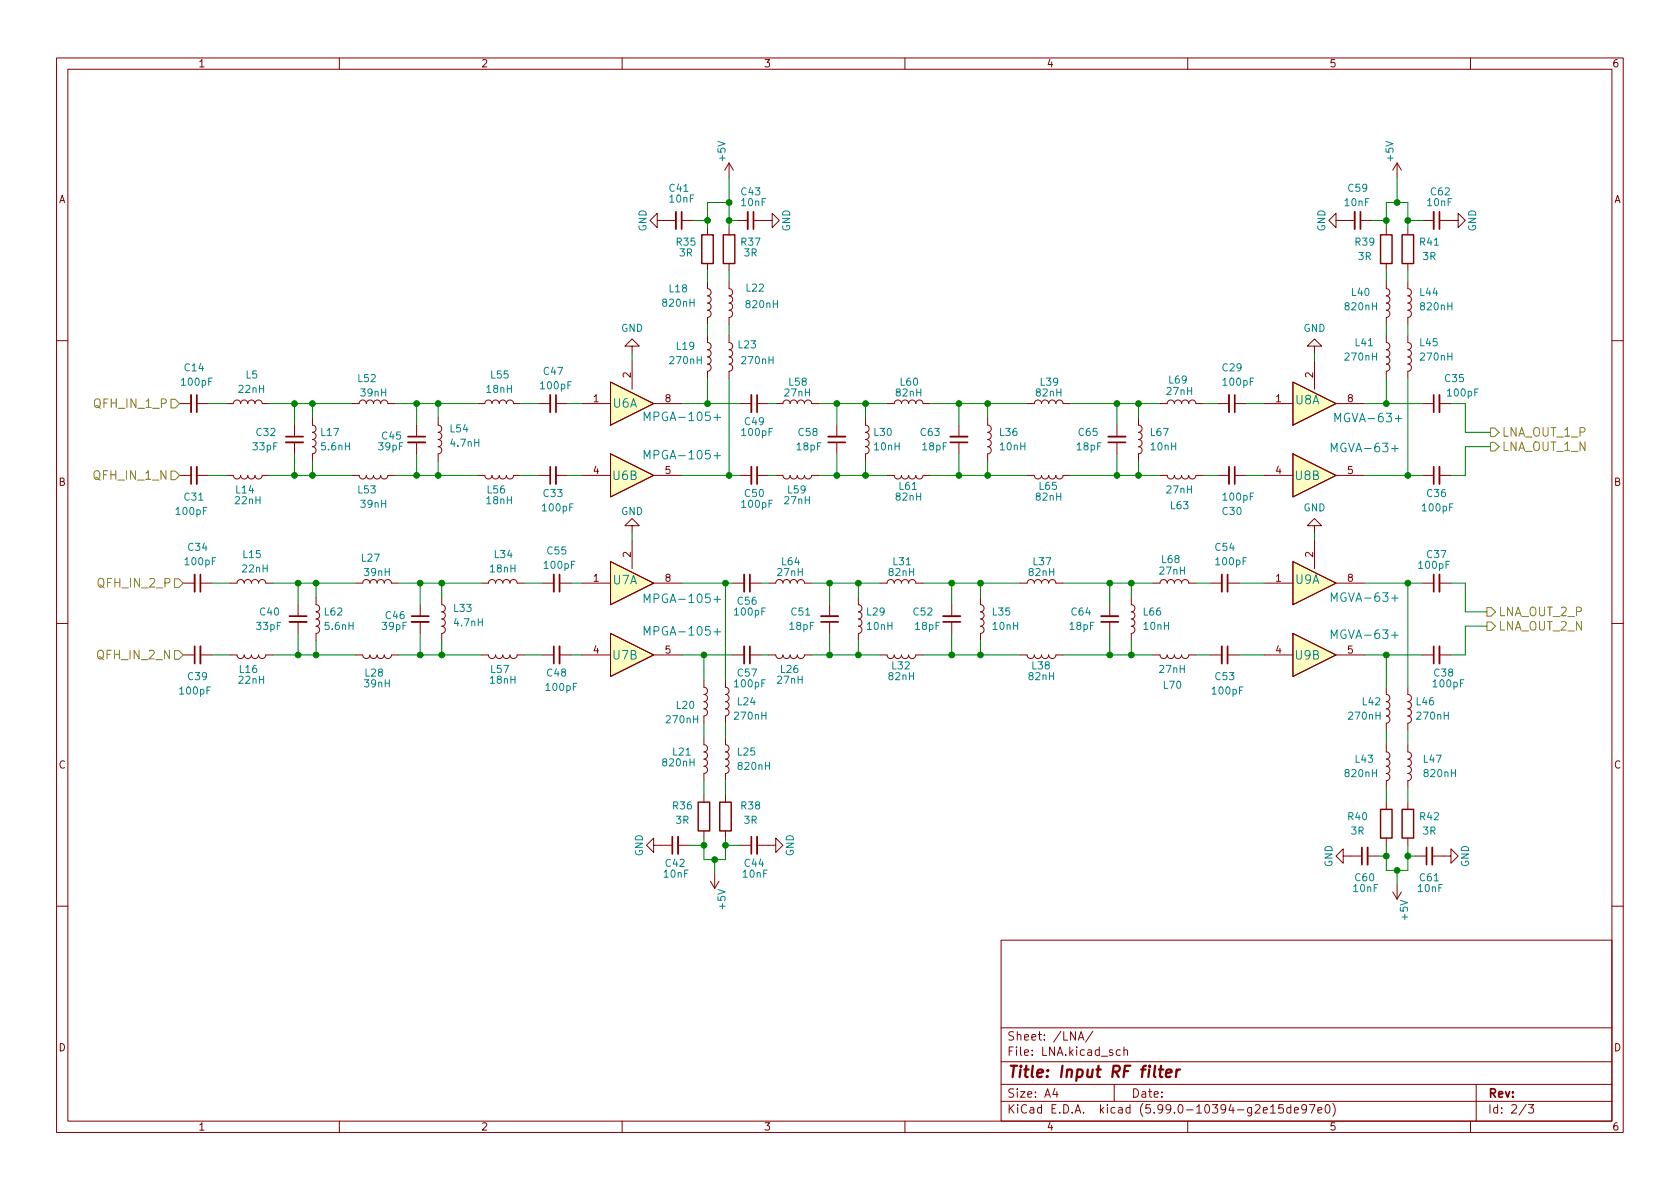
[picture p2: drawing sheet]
<svg xmlns="http://www.w3.org/2000/svg" width="297mm" height="210mm" viewBox="0 0 297 210" stroke-linecap="round" stroke-linejoin="round" font-family="sans-serif">
<g fill="none" stroke="#840000" stroke-width=".18">
<path d="M10 10.2h277v190.1h-277zM12 12.2h273v186.1h-273zM60 10.2v2M110 10.2v2M160 10.2v2M210 10.2v2M260 10.2v2M116.2 39v-1.3l-1.3 1.3 1.3 1.3v-1.3h3.3M120.5 39h2.1M128.9 28.8l-.8 1.3M128.9 28.8v2.6M128.9 28.8l.8 1.3"/>
<path d="M130.2 39h2M133.2 39h3.3v-1.3l1.3 1.3-1.3 1.3v-1.3M236.2 39v-1.3l-1.3 1.3 1.3 1.3v-1.3h3.3M240.5 39h2.1M247 28.8v2.6M247 28.8l-.7 1.3M247 28.8l.8 1.3M251.5 39h2M254.5 39h3.3v-1.3l1.3 1.3-1.3 1.3v-1.3M125.1 49.8v1.2a.64 .64 0 0 1 .6 .7 .64 .64 0 0 1-.6 .6 .64 .64 0 0 1 .6 .7 .64 .64 0 0 1-.6 .6 .64 .64 0 0 1 .6 .6 .64 .64 0 0 1-.6 .7 .64 .64 0 0 1 .6 .6 .64 .64 0 0 1-.6 .6v1.3M125.1 59.3v1.3a.64 .64 0 0 1 .6 .6 .64 .64 0 0 1-.6 .6 .64 .64 0 0 1 .6 .7 .64 .64 0 0 1-.6 .6 .64 .64 0 0 1 .6 .6 .64 .64 0 0 1-.6 .7 .64 .64 0 0 1 .6 .6 .64 .64 0 0 1-.6 .7v1.2M125.1 40.3v1.2"/>
<path d="M125.1 46.6v1.3M128.9 49.8v1.2a.64 .64 0 0 1 .6 .7 .64 .64 0 0 1-.6 .6 .64 .64 0 0 1 .6 .7 .64 .64 0 0 1-.6 .6 .64 .64 0 0 1 .6 .6 .64 .64 0 0 1-.6 .7 .64 .64 0 0 1 .6 .6 .64 .64 0 0 1-.6 .6v1.3M128.9 59.3v1.3a.64 .64 0 0 1 .6 .6 .64 .64 0 0 1-.6 .6 .64 .64 0 0 1 .6 .7 .64 .64 0 0 1-.6 .6 .64 .64 0 0 1 .6 .6 .64 .64 0 0 1-.6 .7 .64 .64 0 0 1 .6 .6 .64 .64 0 0 1-.6 .7v1.2M128.9 40.3v1.2M128.9 46.6v1.3M245.1 49.8v1.2a.64 .64 0 0 1 .6 .7 .64 .64 0 0 1-.6 .6 .64 .64 0 0 1 .6 .7 .64 .64 0 0 1-.6 .6 .64 .64 0 0 1 .6 .6 .64 .64 0 0 1-.6 .7 .64 .64 0 0 1 .6 .6 .64 .64 0 0 1-.6 .6v1.3M245.1 59.3v1.3a.64 .64 0 0 1 .6 .6 .64 .64 0 0 1-.6 .6 .64 .64 0 0 1 .6 .7 .64 .64 0 0 1-.6 .6 .64 .64 0 0 1 .6 .6 .64 .64 0 0 1-.6 .7 .64 .64 0 0 1 .6 .6 .64 .64 0 0 1-.6 .7v1.2M245.1 40.3v1.2M245.1 46.6v1.3M248.9 49.8v1.2a.64 .64 0 0 1 .7 .7 .64 .64 0 0 1-.7 .6 .64 .64 0 0 1 .7 .7 .64 .64 0 0 1-.7 .6 .64 .64 0 0 1 .7 .6 .64 .64 0 0 1-.7 .7 .64 .64 0 0 1 .7 .6 .64 .64 0 0 1-.7 .6v1.3M248.9 59.3v1.3a.64 .64 0 0 1 .7 .6 .64 .64 0 0 1-.7 .6 .64 .64 0 0 1 .7 .7 .64 .64 0 0 1-.7 .6 .64 .64 0 0 1 .7 .6 .64 .64 0 0 1-.7 .7 .64 .64 0 0 1 .7 .6 .64 .64 0 0 1-.7 .7v1.2M248.9 40.3v1.2"/>
<path d="M248.9 46.6v1.3M10 60.2h2M31.7 71.4h2.1M34.8 71.4h2M40 71.4h1.3a.64 .64 0 0 1 .6-.7 .64 .64 0 0 1 .6 .7 .64 .64 0 0 1 .7-.7 .64 .64 0 0 1 .6 .7 .64 .64 0 0 1 .6-.7 .64 .64 0 0 1 .7 .7 .64 .64 0 0 1 .6-.7 .64 .64 0 0 1 .7 .7h1.2M52.1 75.2v2M52.1 78.2v2.1M55.2 73.9v1.3a.64 .64 0 0 1 .7 .6 .64 .64 0 0 1-.7 .6 .64 .64 0 0 1 .7 .7 .64 .64 0 0 1-.7 .6 .64 .64 0 0 1 .7 .7 .64 .64 0 0 1-.7 .6 .64 .64 0 0 1 .7 .6 .64 .64 0 0 1-.7 .7v1.2M62.2 71.4h1.3a.64 .64 0 0 1 .6-.7 .64 .64 0 0 1 .7 .7 .64 .64 0 0 1 .6-.7 .64 .64 0 0 1 .6 .7 .64 .64 0 0 1 .7-.7 .64 .64 0 0 1 .6 .7 .64 .64 0 0 1 .6-.7 .64 .64 0 0 1 .7 .7h1.2M73.7 75.2v2M73.7 78.2v2.1M77.5 73.9v1.3a.64 .64 0 0 1 .6 .6 .64 .64 0 0 1-.6 .6 .64 .64 0 0 1 .6 .7 .64 .64 0 0 1-.6 .6 .64 .64 0 0 1 .6 .7 .64 .64 0 0 1-.6 .6 .64 .64 0 0 1 .6 .6 .64 .64 0 0 1-.6 .7v1.2"/>
<path d="M84.5 71.4h1.2a.64 .64 0 0 1 .7-.7 .64 .64 0 0 1 .6 .7 .64 .64 0 0 1 .6-.7 .64 .64 0 0 1 .7 .7 .64 .64 0 0 1 .6-.7 .64 .64 0 0 1 .6 .7 .64 .64 0 0 1 .7-.7 .64 .64 0 0 1 .6 .7h1.3M95.2 71.4h2.1M98.3 71.4h2M102.9 71.4h5M107.9 67.6l7.7 3.8-7.7 3.8zM111.8 61.2h-1.3l1.3-1.3 1.2 1.3h-1.2v1.3M111.8 63.7v5.1M115.6 71.4h5M130.8 71.4h2M133.9 71.4h2M137.2 71.4h1.2a.64 .64 0 0 1 .7-.7 .64 .64 0 0 1 .6 .7 .64 .64 0 0 1 .6-.7 .64 .64 0 0 1 .7 .7 .64 .64 0 0 1 .6-.7 .64 .64 0 0 1 .6 .7 .64 .64 0 0 1 .7-.7 .64 .64 0 0 1 .6 .7h1.3M148 75.2v2"/>
<path d="M148 78.2v2.1M153 73.9v1.3a.64 .64 0 0 1 .7 .6 .64 .64 0 0 1-.7 .6 .64 .64 0 0 1 .7 .7 .64 .64 0 0 1-.7 .6 .64 .64 0 0 1 .7 .7 .64 .64 0 0 1-.7 .6 .64 .64 0 0 1 .7 .6 .64 .64 0 0 1-.7 .7v1.2M156.8 71.4h1.3a.64 .64 0 0 1 .6-.7 .64 .64 0 0 1 .7 .7 .64 .64 0 0 1 .6-.7 .64 .64 0 0 1 .7 .7 .64 .64 0 0 1 .6-.7 .64 .64 0 0 1 .6 .7 .64 .64 0 0 1 .7-.7 .64 .64 0 0 1 .6 .7h1.3M169.5 75.2v2M169.5 78.2v2.1M174.6 73.9v1.3a.64 .64 0 0 1 .7 .6 .64 .64 0 0 1-.7 .6 .64 .64 0 0 1 .7 .7 .64 .64 0 0 1-.7 .6 .64 .64 0 0 1 .7 .7 .64 .64 0 0 1-.7 .6 .64 .64 0 0 1 .7 .6 .64 .64 0 0 1-.7 .7v1.2M181.6 71.4h1.3a.64 .64 0 0 1 .6-.7 .64 .64 0 0 1 .6 .7 .64 .64 0 0 1 .7-.7 .64 .64 0 0 1 .6 .7 .64 .64 0 0 1 .7-.7 .64 .64 0 0 1 .6 .7 .64 .64 0 0 1 .6-.7 .64 .64 0 0 1 .7 .7h1.2M197.5 75.2v2M197.5 78.2v2.1M201.3 73.9v1.3a.64 .64 0 0 1 .6 .6 .64 .64 0 0 1-.6 .6 .64 .64 0 0 1 .6 .7 .64 .64 0 0 1-.6 .6 .64 .64 0 0 1 .6 .7 .64 .64 0 0 1-.6 .6 .64 .64 0 0 1 .6 .6 .64 .64 0 0 1-.6 .7v1.2M205.1 71.4h1.3a.64 .64 0 0 1 .6-.7 .64 .64 0 0 1 .6 .7 .64 .64 0 0 1 .7-.7 .64 .64 0 0 1 .6 .7 .64 .64 0 0 1 .6-.7 .64 .64 0 0 1 .7 .7 .64 .64 0 0 1 .6-.7 .64 .64 0 0 1 .7 .7h1.2M215.3 71.4h2"/>
<path d="M218.3 71.4h2M223.5 71.4h5.1M228.6 67.6l7.6 3.8-7.6 3.8zM232.4 61.2h-1.3l1.3-1.3 1.3 1.3h-1.3v1.3M232.4 63.7v5.1M236.2 71.4h5.1M251.5 71.4h2M254.5 71.4h2M285 60.2h2M31.7 84.1h2.1M34.8 84.1h2M40 84.1h1.3a.64 .64 0 0 0 .6 .6 .64 .64 0 0 0 .6-.6 .64 .64 0 0 0 .7 .6 .64 .64 0 0 0 .6-.6 .64 .64 0 0 0 .6 .6 .64 .64 0 0 0 .7-.6 .64 .64 0 0 0 .6 .6 .64 .64 0 0 0 .7-.6h1.2"/>
<path d="M62.2 84.1h1.3a.64 .64 0 0 0 .6 .6 .64 .64 0 0 0 .7-.6 .64 .64 0 0 0 .6 .6 .64 .64 0 0 0 .6-.6 .64 .64 0 0 0 .7 .6 .64 .64 0 0 0 .6-.6 .64 .64 0 0 0 .6 .6 .64 .64 0 0 0 .7-.6h1.2M84.5 84.1h1.2a.64 .64 0 0 0 .7 .6 .64 .64 0 0 0 .6-.6 .64 .64 0 0 0 .6 .6 .64 .64 0 0 0 .7-.6 .64 .64 0 0 0 .6 .6 .64 .64 0 0 0 .6-.6 .64 .64 0 0 0 .7 .6 .64 .64 0 0 0 .6-.6h1.3M95.2 84.1h2.1M98.3 84.1h2M102.9 84.1h5M107.9 80.3l7.7 3.8-7.7 3.8zM107.9 99.3l7.7 3.8-7.7 3.8zM111.8 93h1.2l-1.2-1.3-1.3 1.3h1.3v1.2M111.8 95.5v5.1M115.6 84.1h5M130.8 84.1h2M133.9 84.1h2"/>
<path d="M137.2 84.1h1.2a.64 .64 0 0 0 .7 .6 .64 .64 0 0 0 .6-.6 .64 .64 0 0 0 .6 .6 .64 .64 0 0 0 .7-.6 .64 .64 0 0 0 .6 .6 .64 .64 0 0 0 .6-.6 .64 .64 0 0 0 .7 .6 .64 .64 0 0 0 .6-.6h1.3M156.8 84.1h1.3a.64 .64 0 0 0 .6 .6 .64 .64 0 0 0 .7-.6 .64 .64 0 0 0 .6 .6 .64 .64 0 0 0 .7-.6 .64 .64 0 0 0 .6 .6 .64 .64 0 0 0 .6-.6 .64 .64 0 0 0 .7 .6 .64 .64 0 0 0 .6-.6h1.3M181.6 84.1h1.3a.64 .64 0 0 0 .6 .6 .64 .64 0 0 0 .6-.6 .64 .64 0 0 0 .7 .6 .64 .64 0 0 0 .6-.6 .64 .64 0 0 0 .7 .6 .64 .64 0 0 0 .6-.6 .64 .64 0 0 0 .6 .6 .64 .64 0 0 0 .7-.6h1.2M205.1 84.1h1.3a.64 .64 0 0 0 .6 .6 .64 .64 0 0 0 .6-.6 .64 .64 0 0 0 .7 .6 .64 .64 0 0 0 .6-.6 .64 .64 0 0 0 .6 .6 .64 .64 0 0 0 .7-.6 .64 .64 0 0 0 .6 .6 .64 .64 0 0 0 .7-.6h1.2M215.3 84.1h2M218.3 84.1h2M223.5 84.1h5.1M228.6 80.3l7.6 3.8-7.6 3.8zM228.6 99.3l7.6 3.8-7.6 3.8zM232.4 93h-1.3l1.3-1.3 1.3 1.3h-1.3v1.2M232.4 95.5v5.1M236.2 84.1h5.1"/>
<path d="M251.5 84.1h2M254.5 84.1h2M10 110.2h2M32.4 103.1h2M32.4 115.8h2M35.4 103.1h2.1M35.4 115.8h2.1M40.6 103.1h1.3a.64 .64 0 0 1 .6-.6 .64 .64 0 0 1 .7 .6 .64 .64 0 0 1 .6-.6 .64 .64 0 0 1 .6 .6 .64 .64 0 0 1 .7-.6 .64 .64 0 0 1 .6 .6 .64 .64 0 0 1 .7-.6 .64 .64 0 0 1 .6 .6h1.3M40.6 115.8h1.3a.64 .64 0 0 0 .6 .7 .64 .64 0 0 0 .7-.7 .64 .64 0 0 0 .6 .7 .64 .64 0 0 0 .6-.7 .64 .64 0 0 0 .7 .7 .64 .64 0 0 0 .6-.7 .64 .64 0 0 0 .7 .7 .64 .64 0 0 0 .6-.7h1.3M52.7 106.9v2.1M52.7 110v2M55.9 105.7v1.2a.64 .64 0 0 1 .6 .7 .64 .64 0 0 1-.6 .6 .64 .64 0 0 1 .6 .6 .64 .64 0 0 1-.6 .7 .64 .64 0 0 1 .6 .6 .64 .64 0 0 1-.6 .6 .64 .64 0 0 1 .6 .7 .64 .64 0 0 1-.6 .6v1.3"/>
<path d="M62.9 103.1h1.2a.64 .64 0 0 1 .7-.6 .64 .64 0 0 1 .6 .6 .64 .64 0 0 1 .6-.6 .64 .64 0 0 1 .7 .6 .64 .64 0 0 1 .6-.6 .64 .64 0 0 1 .6 .6 .64 .64 0 0 1 .7-.6 .64 .64 0 0 1 .6 .6h1.3M62.9 115.8h1.2a.64 .64 0 0 0 .7 .7 .64 .64 0 0 0 .6-.7 .64 .64 0 0 0 .6 .7 .64 .64 0 0 0 .7-.7 .64 .64 0 0 0 .6 .7 .64 .64 0 0 0 .6-.7 .64 .64 0 0 0 .7 .7 .64 .64 0 0 0 .6-.7h1.3M74.3 106.9v2.1M74.3 110v2M78.1 105.7v1.2a.64 .64 0 0 1 .6 .7 .64 .64 0 0 1-.6 .6 .64 .64 0 0 1 .6 .6 .64 .64 0 0 1-.6 .7 .64 .64 0 0 1 .6 .6 .64 .64 0 0 1-.6 .6 .64 .64 0 0 1 .6 .7 .64 .64 0 0 1-.6 .6v1.3M85.1 115.8h1.3a.64 .64 0 0 0 .6 .7 .64 .64 0 0 0 .6-.7 .64 .64 0 0 0 .7 .7 .64 .64 0 0 0 .6-.7 .64 .64 0 0 0 .6 .7 .64 .64 0 0 0 .7-.7 .64 .64 0 0 0 .6 .7 .64 .64 0 0 0 .6-.7h1.3M85.1 103.1h1.3a.64 .64 0 0 1 .6-.6 .64 .64 0 0 1 .6 .6 .64 .64 0 0 1 .7-.6 .64 .64 0 0 1 .6 .6 .64 .64 0 0 1 .6-.6 .64 .64 0 0 1 .7 .6 .64 .64 0 0 1 .6-.6 .64 .64 0 0 1 .6 .6h1.3M95.9 103.1h2M95.9 115.8h2M98.9 103.1h2.1M98.9 115.8h2.1M102.9 103.1h5"/>
<path d="M102.9 115.8h5M107.9 112l7.7 3.8-7.7 3.8zM115.6 103.1h5M115.6 115.8h5M129.5 103.1h2.1M129.5 115.8h2.1M132.6 103.1h2M132.6 115.8h2M135.9 103.1h1.3a.64 .64 0 0 1 .6-.6 .64 .64 0 0 1 .6 .6 .64 .64 0 0 1 .7-.6 .64 .64 0 0 1 .6 .6 .64 .64 0 0 1 .6-.6 .64 .64 0 0 1 .7 .6 .64 .64 0 0 1 .6-.6 .64 .64 0 0 1 .6 .6h1.3M135.9 115.8h1.3a.64 .64 0 0 0 .6 .7 .64 .64 0 0 0 .6-.7 .64 .64 0 0 0 .7 .7 .64 .64 0 0 0 .6-.7 .64 .64 0 0 0 .6 .7 .64 .64 0 0 0 .7-.7 .64 .64 0 0 0 .6 .7 .64 .64 0 0 0 .6-.7h1.3M146.7 106.9v2.1M146.7 110v2"/>
<path d="M151.8 105.7v1.2a.64 .64 0 0 1 .6 .7 .64 .64 0 0 1-.6 .6 .64 .64 0 0 1 .6 .6 .64 .64 0 0 1-.6 .7 .64 .64 0 0 1 .6 .6 .64 .64 0 0 1-.6 .6 .64 .64 0 0 1 .6 .7 .64 .64 0 0 1-.6 .6v1.3M155.6 103.1h1.2a.64 .64 0 0 1 .7-.6 .64 .64 0 0 1 .6 .6 .64 .64 0 0 1 .6-.6 .64 .64 0 0 1 .7 .6 .64 .64 0 0 1 .6-.6 .64 .64 0 0 1 .7 .6 .64 .64 0 0 1 .6-.6 .64 .64 0 0 1 .6 .6h1.3M155.6 115.8h1.2a.64 .64 0 0 0 .7 .7 .64 .64 0 0 0 .6-.7 .64 .64 0 0 0 .6 .7 .64 .64 0 0 0 .7-.7 .64 .64 0 0 0 .6 .7 .64 .64 0 0 0 .7-.7 .64 .64 0 0 0 .6 .7 .64 .64 0 0 0 .6-.7h1.3M168.3 106.9v2.1M168.3 110v2M173.4 105.7v1.2a.64 .64 0 0 1 .6 .7 .64 .64 0 0 1-.6 .6 .64 .64 0 0 1 .6 .6 .64 .64 0 0 1-.6 .7 .64 .64 0 0 1 .6 .6 .64 .64 0 0 1-.6 .6 .64 .64 0 0 1 .6 .7 .64 .64 0 0 1-.6 .6v1.3M180.3 103.1h1.3a.64 .64 0 0 1 .6-.6 .64 .64 0 0 1 .7 .6 .64 .64 0 0 1 .6-.6 .64 .64 0 0 1 .6 .6 .64 .64 0 0 1 .7-.6 .64 .64 0 0 1 .6 .6 .64 .64 0 0 1 .7-.6 .64 .64 0 0 1 .6 .6h1.3M180.3 115.8h1.3a.64 .64 0 0 0 .6 .7 .64 .64 0 0 0 .7-.7 .64 .64 0 0 0 .6 .7 .64 .64 0 0 0 .6-.7 .64 .64 0 0 0 .7 .7 .64 .64 0 0 0 .6-.7 .64 .64 0 0 0 .7 .7 .64 .64 0 0 0 .6-.7h1.3M196.2 106.9v2.1M196.2 110v2M200 105.7v1.2a.64 .64 0 0 1 .7 .7 .64 .64 0 0 1-.7 .6 .64 .64 0 0 1 .7 .6 .64 .64 0 0 1-.7 .7 .64 .64 0 0 1 .7 .6 .64 .64 0 0 1-.7 .6 .64 .64 0 0 1 .7 .7 .64 .64 0 0 1-.7 .6v1.3M203.8 115.8h1.3a.64 .64 0 0 0 .6 .7 .64 .64 0 0 0 .7-.7 .64 .64 0 0 0 .6 .7 .64 .64 0 0 0 .6-.7 .64 .64 0 0 0 .7 .7 .64 .64 0 0 0 .6-.7 .64 .64 0 0 0 .6 .7 .64 .64 0 0 0 .7-.7h1.3"/>
<path d="M203.8 103.1h1.3a.64 .64 0 0 1 .6-.6 .64 .64 0 0 1 .7 .6 .64 .64 0 0 1 .6-.6 .64 .64 0 0 1 .6 .6 .64 .64 0 0 1 .7-.6 .64 .64 0 0 1 .6 .6 .64 .64 0 0 1 .6-.6 .64 .64 0 0 1 .7 .6h1.3M214 103.1h2M214 115.8h2M217 103.1h2.1M217 115.8h2.1M223.5 103.1h5.1M223.5 115.8h5.1M228.6 112l7.6 3.8-7.6 3.8zM236.2 103.1h5.1M236.2 115.8h5.1M251.5 103.1h2M251.5 115.8h2"/>
<path d="M254.5 103.1h2M254.5 115.8h2M285 110.2h2M124.5 130.4v1.3a.64 .64 0 0 1 .6 .6 .64 .64 0 0 1-.6 .7 .64 .64 0 0 1 .6 .6 .64 .64 0 0 1-.6 .6 .64 .64 0 0 1 .6 .7 .64 .64 0 0 1-.6 .6 .64 .64 0 0 1 .6 .6 .64 .64 0 0 1-.6 .7v1.2M124.5 120.3v1.2a.64 .64 0 0 1 .6 .7 .64 .64 0 0 1-.6 .6 .64 .64 0 0 1 .6 .6 .64 .64 0 0 1-.6 .7 .64 .64 0 0 1 .6 .6 .64 .64 0 0 1-.6 .6 .64 .64 0 0 1 .6 .7 .64 .64 0 0 1-.6 .6v1.3M128.3 120.3v1.2a.64 .64 0 0 1 .6 .7 .64 .64 0 0 1-.6 .6 .64 .64 0 0 1 .6 .6 .64 .64 0 0 1-.6 .7 .64 .64 0 0 1 .6 .6 .64 .64 0 0 1-.6 .6 .64 .64 0 0 1 .6 .7 .64 .64 0 0 1-.6 .6v1.3M128.3 130.4v1.3a.64 .64 0 0 1 .6 .6 .64 .64 0 0 1-.6 .7 .64 .64 0 0 1 .6 .6 .64 .64 0 0 1-.6 .6 .64 .64 0 0 1 .6 .7 .64 .64 0 0 1-.6 .6 .64 .64 0 0 1 .6 .6 .64 .64 0 0 1-.6 .7v1.2M245.1 131.7v1.3a.64 .64 0 0 1 .6 .6 .64 .64 0 0 1-.6 .6 .64 .64 0 0 1 .6 .7 .64 .64 0 0 1-.6 .6 .64 .64 0 0 1 .6 .6 .64 .64 0 0 1-.6 .7 .64 .64 0 0 1 .6 .6 .64 .64 0 0 1-.6 .6v1.3M245.1 121.5v1.3a.64 .64 0 0 1 .6 .6 .64 .64 0 0 1-.6 .7 .64 .64 0 0 1 .6 .6 .64 .64 0 0 1-.6 .6 .64 .64 0 0 1 .6 .7 .64 .64 0 0 1-.6 .6 .64 .64 0 0 1 .6 .6 .64 .64 0 0 1-.6 .7v1.3M248.9 131.7v1.3a.64 .64 0 0 1 .7 .6 .64 .64 0 0 1-.7 .6 .64 .64 0 0 1 .7 .7 .64 .64 0 0 1-.7 .6 .64 .64 0 0 1 .7 .6 .64 .64 0 0 1-.7 .7 .64 .64 0 0 1 .7 .6 .64 .64 0 0 1-.7 .6v1.3M248.9 121.5v1.3a.64 .64 0 0 1 .7 .6 .64 .64 0 0 1-.7 .7 .64 .64 0 0 1 .7 .6 .64 .64 0 0 1-.7 .6 .64 .64 0 0 1 .7 .7 .64 .64 0 0 1-.7 .6 .64 .64 0 0 1 .7 .6 .64 .64 0 0 1-.7 .7v1.3M115.6 149.5v-1.3l-1.3 1.3 1.3 1.2v-1.2h3.3"/>
<path d="M119.9 149.5h2M124.5 140.6v1.3M124.5 146.9v1.3M125.6 155.8l.8 1.3M126.4 154.6v2.5M127.1 155.8l-.7 1.3M128.3 140.6v1.3M128.3 146.9v1.3M130.8 149.5h2M133.9 149.5h3.3v-1.3l1.2 1.3-1.2 1.2v-1.2M237.5 151.4v-1.3l-1.3 1.3 1.3 1.2v-1.2h3.3M241.8 151.4h2"/>
<path d="M245.1 141.9v1.2M245.1 148.2v1.3M246.3 157.7l.7 1.3M247 156.5v2.5M247.8 157.7l-.8 1.3M248.9 141.9v1.2M248.9 148.2v1.3M250.2 151.4h2M253.2 151.4h3.3v-1.3l1.3 1.3-1.3 1.2v-1.2M10 160.2h2M177 166.3h108v32h-108zM285 160.2h2"/>
<path d="M60 198.3v2M110 198.3v2M160 198.3v2M177 194.8h108M177 191.8h108M177 187.8h108M177 181.8h108M186.5 192.5l-.4 1h1M186.9 193v1M190.6 183.9l.5-1.5 .5 1.5M190.8 183.5h.7M193.2 182.4l-1.3 1.9"/>
<path d="M197 191.8v3M198.1 185.7l-.5-.1-.2 .3v.4l.1 .3h.6M198.7 185.8l.2-.2 .4 .1 .1 .9M198.7 185.1v1.5M210 198.3v2M224.6 195.8l.5-.5v1.5M224.6 196.8h.9M226.9 195.3h-.8v.7l.2-.1 .5 .1 .1 .2v.5l-.3 .1-.5-.1M228.2 195.9l-.4-.1-.3 .3v.4l.1 .3h.6M228.2 195.3v1.5M228.9 196.3l.7-.1-.1-.3-.4-.1-.2 .2v.8h.6M231 196l-.3 .3h-.3l-.3-.3 .2-.6 .4-.1 .2 .2a.99 .99 0 0 1-.3 1.3h-.3"/>
<path d="M231.5 195.3h1l-.6 1.5M233 196.3l.7-.1-.1-.3-.4-.1-.2 .2 .1 .8h.5M234.4 195.5l.2-.2a.81 .81 0 0 1 .6 .7 .81 .81 0 0 1-.3 .8h-.1a.81 .81 0 0 1-.4-1.3zM235.6 195.1a1.72 1.72 0 0 1 0 2.3M260 198.3v2M261 191.8v6.5M269.9 195.3l-1.3 1.9M270.2 195.3h1l-.6 .6 .5 .1v.7l-.2 .1h-.5l-.2-.1"/>
</g>
<path d="M204.9 189.1h.8M205.3 188.5l-.2 1.7v.2l.4 .1M206.2 189.8l.9-.2v-.4l-.6-.1-.3 .3v1l.2 .1 .6-.1M208.1 189.1l-.2 1.4M208.6 189.1l-.4 .1-.2 .3" fill="none" stroke="#840000" stroke-width=".4"/>
<g fill="none" stroke="#840000" stroke-width=".33">
<path d="M119.5 37.5v3M132.2 37.5v3M239.5 37.5v3M253.5 37.5v3M33.8 69.8v3.1M50.5 78.2h3.1M72.1 78.2h3.1M97.3 69.8v3.1M132.8 69.8v3.1M146.4 77.2h3.1M168 77.2h3.1M196 77.2h3"/>
<path d="M217.3 69.8v3.1M254.5 69.8v3.1M34.8 82.5v3.1M98.3 82.5v3.1M132.8 82.5v3.1M217.3 82.5v3.1M254.5 82.5v3.1M34.4 101.6v3M35.4 114.3v3M51.2 110h3M72.8 110h3M97.9 101.6v3"/>
<path d="M98.9 114.3v3M131.6 101.6v3M131.6 114.3v3M145.2 109h3M166.8 109h3M194.7 109h3M216 101.6v3M216 114.3v3M254.5 101.6v3M254.5 114.3v3M119.9 147.9v3.1M133.9 147.9v3.1"/>
<path d="M241.8 149.9v3M253.2 149.9v3"/>
</g>
<g fill="none" stroke="#840000" stroke-width=".3">
<path d="M120.5 37.5v3M133.2 37.5v3M240.5 37.5v3M254.5 37.5v3M34.8 69.8v3.1M50.5 77.2h3.1M72.1 77.2h3.1M98.3 69.8v3.1M133.9 69.8v3.1M146.4 78.2h3.1M168 78.2h3.1M196 78.2h3"/>
<path d="M218.3 69.8v3.1M253.5 69.8v3.1M33.8 82.5v3.1M97.3 82.5v3.1M133.9 82.5v3.1M218.3 82.5v3.1M253.5 82.5v3.1M34.4 114.3v3M35.4 101.6v3M51.2 109h3M72.8 109h3M97.9 114.3v3"/>
<path d="M98.9 101.6v3M132.6 101.6v3M132.6 114.3v3M145.2 110h3M166.8 110h3M194.7 110h3M217 101.6v3M217 114.3v3M253.5 101.6v3M253.5 114.3v3M118.9 147.9v3.1M132.8 147.9v3.1"/>
<path d="M240.8 149.9v3M252.2 149.9v3"/>
</g>
<g fill="#ffffc2" stroke="#ffffc2" stroke-width=".18">
<path d="M228.6 112l7.6 3.8-7.6 3.8z"/>
<path d="M107.9 67.6l7.7 3.8-7.7 3.8z"/>
<path d="M107.9 80.3l7.7 3.8-7.7 3.8z"/>
<path d="M107.9 99.3l7.7 3.8-7.7 3.8z"/>
<path d="M107.9 112l7.7 3.8-7.7 3.8z"/>
<path d="M228.6 80.3l7.6 3.8-7.6 3.8z"/>
<path d="M228.6 67.6l7.6 3.8-7.6 3.8z"/>
<path d="M228.6 99.3l7.6 3.8-7.6 3.8z"/>
</g>
<path d="M113.9 74.4v-1.5l.5 1 .5-1v1.5M126.2 73.8h1.2M246.1 79.3h1.1M246.7 74h1.1M113.9 81.2v-1.6l.5 1.1 .5-1.1v1.6M126.2 80.6h1.2M113.9 112.3v-1.5l.5 1.1 .5-1.1v1.5M113.9 106.6v-1.6l.5 1.1 .5-1.1v1.6M126.2 111.7h1.2M126.2 106h1.2M246.1 112.3h1.1M246.1 105.8h1.1" fill="none" stroke="#008484" stroke-width=".18"/>
<path d="M124.1 41.5h2v5.1h-2zM127.9 41.5h2v5.1h-2zM244.1 41.5h2v5.1h-2zM247.9 41.5h2v5.1h-2zM123.4 141.9h2.1v5h-2.1zM127.3 141.9h2v5h-2zM244.1 143.1h2v5.1h-2zM247.9 143.1h2v5.1h-2z" fill="none" stroke="#840000" stroke-width=".25"/>
<path d="M30.2 70.6h.8l.7 .8-.7 .7h-.8zM263.5 75.7h.8l.7 .7-.7 .8h-.8zM263.5 78.2h.8l.7 .8-.7 .8h-.8zM30.2 83.3h.8l.7 .8-.7 .7h-.8zM30.9 102.4h.7l.8 .7-.8 .8h-.7zM30.9 115.1h.7l.8 .7-.8 .8h-.7zM262.9 107.4h.8l.7 .8-.7 .8h-.8zM262.9 110h.8l.7 .7-.7 .8h-.8z" fill="none" stroke="#848400" stroke-width=".18"/>
<g fill="none" stroke="#008400" stroke-width=".18">
<path d="M122.6 39h2.5M128.9 35.8h-3.8v4.5M128.9 31.4v8.9M128.9 39h1.3M242.6 39h2.5M247 31.4v4.4M248.9 39h2.6M125.1 47.9v1.9M125.1 57.4v1.9M128.9 47.9v1.9M128.9 57.4v1.9M245.1 40.3v-4.5h3.8v4.5"/>
<path d="M245.1 47.9v1.9M245.1 57.4v1.9M248.9 47.9v1.9M248.9 57.4v1.9M36.8 71.4h3.2M47.6 71.4h14.6M52.1 71.4v3.8M55.2 71.4v2.5M69.8 71.4h14.7M73.7 71.4v3.8M77.5 71.4v2.5M92.1 71.4h3.1"/>
<path d="M100.3 71.4h2.6M111.8 62.5v1.2M120.6 71.4h10.2M125.1 66.9v4.5M128.9 66.9v17.2M135.9 71.4h1.3M144.8 71.4h12M148 71.4v3.8M153 71.4v2.5M164.5 71.4h17.1M169.5 71.4v3.8M174.6 71.4v2.5"/>
<path d="M189.2 71.4h15.9M197.5 71.4v3.8M201.3 71.4v2.5M212.7 71.4h2.6M220.3 71.4h3.2M232.4 62.5v1.2M241.3 71.4h10.2M245.1 66.9v4.5M248.9 66.9v17.2M256.5 71.4h2.6v5h4.4M263.5 79h-4.4v5.1h-2.6M36.8 84.1h3.2"/>
<path d="M47.6 84.1h14.6M52.1 80.3v3.8M55.2 81.5v2.6M69.8 84.1h14.7M73.7 80.3v3.8M77.5 81.5v2.6M92.1 84.1h3.1M100.3 84.1h2.6M111.8 94.2v1.3M120.6 84.1h10.2M135.9 84.1h1.3M144.8 84.1h12"/>
<path d="M148 80.3v3.8M153 81.5v2.6M164.5 84.1h17.1M169.5 80.3v3.8M174.6 81.5v2.6M189.2 84.1h15.9M197.5 80.3v3.8M201.3 81.5v2.6M212.7 84.1h2.6M220.3 84.1h3.2M232.4 94.2v1.3M241.3 84.1h10.2"/>
<path d="M37.5 115.8h3.1M37.5 103.1h3.1M48.3 115.8h14.6M48.3 103.1h14.6M52.7 103.1v3.8M52.7 112v3.8M55.9 103.1v2.6M55.9 113.3v2.5M70.5 115.8h14.6M70.5 103.1h14.6M74.3 103.1v3.8M74.3 112v3.8"/>
<path d="M78.1 103.1v2.6M78.1 113.3v2.5M92.7 115.8h3.2M92.7 103.1h3.2M101 115.8h1.9M101 103.1h1.9M120.6 115.8h8.9M120.6 103.1h8.9M124.5 115.8v4.5M128.3 103.1v17.2M134.6 115.8h1.3M134.6 103.1h1.3"/>
<path d="M143.5 115.8h12.1M143.5 103.1h12.1M146.7 103.1v3.8M146.7 112v3.8M151.8 103.1v2.6M151.8 113.3v2.5M163.2 115.8h17.1M163.2 103.1h17.1M168.3 103.1v3.8M168.3 112v3.8M173.4 103.1v2.6M173.4 113.3v2.5"/>
<path d="M188 115.8h15.8M188 103.1h15.8M196.2 103.1v3.8M196.2 112v3.8M200 103.1v2.6M200 113.3v2.5M211.5 115.8h2.5M211.5 103.1h2.5M219.1 115.8h4.4M219.1 103.1h4.4M241.3 115.8h10.2M241.3 103.1h10.2"/>
<path d="M245.1 115.8v5.7M248.9 103.1v18.4M256.5 103.1h2.6v5.1h3.8M262.9 110.7h-3.8v5.1h-2.6M124.5 127.9v2.5M124.5 138v2.6M128.3 127.9v2.5M128.3 138v2.6M245.1 129.2v2.5M245.1 139.3v2.6M248.9 129.2v2.5M248.9 139.3v2.6"/>
<path d="M121.9 149.5h2.6M124.5 148.2v3.8h3.8v-3.8M126.4 152v2.6M128.3 149.5h2.5M243.8 151.4h1.3M245.1 149.5v4.4h3.8v-4.4M247 153.9v2.6M248.9 151.4h1.3"/>
</g>
<g fill="#008400" stroke="#008400" stroke-width=".18">
<circle cx="55.9" cy="103.1" r=".51"/>
<circle cx="73.7" cy="71.4" r=".51"/>
<circle cx="77.5" cy="71.4" r=".51"/>
<circle cx="128.9" cy="84.1" r=".51"/>
<circle cx="74.3" cy="103.1" r=".51"/>
<circle cx="77.5" cy="84.1" r=".51"/>
<circle cx="55.2" cy="84.1" r=".51"/>
<circle cx="52.1" cy="71.4" r=".51"/>
<circle cx="52.1" cy="84.1" r=".51"/>
<circle cx="55.2" cy="71.4" r=".51"/>
<circle cx="73.7" cy="84.1" r=".51"/>
<circle cx="124.5" cy="115.8" r=".51"/>
<circle cx="74.3" cy="115.8" r=".51"/>
<circle cx="78.1" cy="103.1" r=".51"/>
<circle cx="78.1" cy="115.8" r=".51"/>
<circle cx="125.1" cy="71.4" r=".51"/>
<circle cx="148" cy="71.4" r=".51"/>
<circle cx="128.3" cy="103.1" r=".51"/>
<circle cx="148" cy="84.1" r=".51"/>
<circle cx="153" cy="71.4" r=".51"/>
<circle cx="146.7" cy="115.8" r=".51"/>
<circle cx="151.8" cy="103.1" r=".51"/>
<circle cx="52.7" cy="103.1" r=".51"/>
<circle cx="52.7" cy="115.8" r=".51"/>
<circle cx="55.9" cy="115.8" r=".51"/>
<circle cx="125.1" cy="39" r=".51"/>
<circle cx="128.9" cy="39" r=".51"/>
<circle cx="128.9" cy="35.8" r=".51"/>
<circle cx="196.2" cy="103.1" r=".51"/>
<circle cx="200" cy="103.1" r=".51"/>
<circle cx="169.5" cy="71.4" r=".51"/>
<circle cx="174.6" cy="71.4" r=".51"/>
<circle cx="174.6" cy="84.1" r=".51"/>
<circle cx="197.5" cy="84.1" r=".51"/>
<circle cx="173.4" cy="115.8" r=".51"/>
<circle cx="196.2" cy="115.8" r=".51"/>
<circle cx="200" cy="115.8" r=".51"/>
<circle cx="201.3" cy="84.1" r=".51"/>
<circle cx="168.3" cy="115.8" r=".51"/>
<circle cx="153" cy="84.1" r=".51"/>
<circle cx="169.5" cy="84.1" r=".51"/>
<circle cx="197.5" cy="71.4" r=".51"/>
<circle cx="151.8" cy="115.8" r=".51"/>
<circle cx="146.7" cy="103.1" r=".51"/>
<circle cx="126.4" cy="152" r=".51"/>
<circle cx="128.3" cy="149.5" r=".51"/>
<circle cx="124.5" cy="149.5" r=".51"/>
<circle cx="168.3" cy="103.1" r=".51"/>
<circle cx="173.4" cy="103.1" r=".51"/>
<circle cx="201.3" cy="71.4" r=".51"/>
<circle cx="245.1" cy="71.4" r=".51"/>
<circle cx="248.9" cy="84.1" r=".51"/>
<circle cx="245.1" cy="115.8" r=".51"/>
<circle cx="245.1" cy="151.4" r=".51"/>
<circle cx="247" cy="153.9" r=".51"/>
<circle cx="248.9" cy="103.1" r=".51"/>
<circle cx="248.9" cy="151.4" r=".51"/>
<circle cx="245.1" cy="39" r=".51"/>
<circle cx="247" cy="35.8" r=".51"/>
<circle cx="248.9" cy="39" r=".51"/>
</g>
<text font-size="2.8" fill="#840000" x="178" y="190.6">Title: Input RF filter</text>
<g font-size="2.1" fill="#008484">
<text x="229" y="71.5">U8A</text>
<text x="108.4" y="72.1">U6A</text>
<text x="114.7" y="74.5">MPGA-105+</text>
<text x="236.6" y="74.7">MGVA-63+</text>
<text x="114.7" y="81.2">MPGA-105+</text>
<text x="236" y="80">MGVA-63+</text>
<text x="108.4" y="84.9">U6B</text>
<text x="229" y="84.9">U8B</text>
<text x="108.4" y="103.3">U7A</text>
<text x="114.7" y="106.6">MPGA-105+</text>
<text x="229" y="103.2">U9A</text>
<text x="236" y="106.4">MGVA-63+</text>
<text x="114.7" y="112.4">MPGA-105+</text>
<text x="236" y="113">MGVA-63+</text>
<text x="108.4" y="116.6">U7B</text>
<text x="229" y="116.6">U9B</text>
</g>
<g font-size="2.1" fill="#848400">
<text x="17" y="72.1">QFH_IN_1_P</text>
<text x="265.5" y="77.2">LNA_OUT_1_P</text>
<text x="265.5" y="79.8">LNA_OUT_1_N</text>
<text x="16.9" y="84.8">QFH_IN_1_N</text>
<text x="17.7" y="103.9">QFH_IN_2_P</text>
<text x="264.9" y="109">LNA_OUT_2_P</text>
<text x="264.9" y="111.5">LNA_OUT_2_N</text>
<text x="17.5" y="116.6">QFH_IN_2_N</text>
</g>
<g font-size="2.1" fill="#840000">
<text x="178" y="184">Sheet: /LNA/</text>
<text x="178" y="186.7">File: LNA.kicad_sch</text>
<text x="178" y="196.9">KiCad E.D.A. kicad (5.99.0-10394-g2e15de97e0)</text>
<text x="178" y="194.1">Size: A4</text>
<text x="200" y="194.1">Date:</text>
<text x="263" y="194.1">Rev:</text>
<text x="263" y="196.9">Id: 2/3</text>
</g>
<g font-size="1.8" fill="#840000">
<text x="35" y="11.9">1</text>
<text x="85" y="11.9">2</text>
<text x="135" y="11.9">3</text>
<text x="185" y="11.9">4</text>
<text x="235" y="11.9">5</text>
<text x="285" y="11.9">6</text>
<text x="10.3" y="35.9">A</text>
<text x="285.3" y="35.9">A</text>
<text x="104.9" y="71.1">1</text>
<text x="111.5" y="66.8" transform="rotate(-90 111.5 66.8)">2</text>
<text x="117.6" y="71.1">8</text>
<text x="225.6" y="71.1">1</text>
<text x="232.2" y="66.8" transform="rotate(-90 232.2 66.8)">2</text>
<text x="238.3" y="71.1">8</text>
<text x="104.9" y="83.8">4</text>
<text x="117.6" y="83.8">5</text>
<text x="225.6" y="83.8">4</text>
<text x="238.3" y="83.8">5</text>
<text x="10.3" y="85.9">B</text>
<text x="285.3" y="85.9">B</text>
<text x="111.5" y="98.5" transform="rotate(-90 111.5 98.5)">2</text>
<text x="232.2" y="98.5" transform="rotate(-90 232.2 98.5)">2</text>
<text x="104.9" y="102.9">1</text>
<text x="117.6" y="102.9">8</text>
<text x="225.6" y="102.9">1</text>
<text x="238.3" y="102.9">8</text>
<text x="104.9" y="115.6">4</text>
<text x="117.6" y="115.6">5</text>
<text x="225.6" y="115.6">4</text>
<text x="238.3" y="115.6">5</text>
<text x="10.3" y="135.9">C</text>
<text x="285.3" y="135.9">C</text>
<text x="10.3" y="185.9">D</text>
<text x="285.3" y="185.9">D</text>
<text x="35" y="199.9">1</text>
<text x="85" y="199.9">2</text>
<text x="135" y="199.9">3</text>
<text x="185" y="199.9">4</text>
<text x="235" y="199.9">5</text>
<text x="285" y="199.9">6</text>
</g>
<g font-size="1.8" fill="#008484">
<text x="128.3" y="28.4" transform="rotate(-90 128.3 28.4)">+5V</text>
<text x="246.4" y="28.4" transform="rotate(-90 246.4 28.4)">+5V</text>
<text x="118.4" y="33.9">C41</text>
<text x="118.5" y="35.8">10nF</text>
<text x="131.1" y="34.5">C43</text>
<text x="238.4" y="33.9">C59</text>
<text x="253" y="34.5">C62</text>
<text x="114.3" y="40.9" transform="rotate(-90 114.3 40.9)">GND</text>
<text x="131.2" y="36.4">10nF</text>
<text x="139.7" y="40.9" transform="rotate(-90 139.7 40.9)">GND</text>
<text x="234.3" y="40.9" transform="rotate(-90 234.3 40.9)">GND</text>
<text x="237.8" y="36.4">10nF</text>
<text x="252.4" y="36.4">10nF</text>
<text x="261" y="40.9" transform="rotate(-90 261 40.9)">GND</text>
<text x="119.7" y="43.4">R35</text>
<text x="120.2" y="45.3">3R</text>
<text x="131.1" y="43.4">R37</text>
<text x="131.6" y="45.3">3R</text>
<text x="239.7" y="43.4">R39</text>
<text x="240.2" y="46">3R</text>
<text x="251.1" y="43.4">R41</text>
<text x="251.6" y="46">3R</text>
<text x="118.4" y="51.7">L18</text>
<text x="132" y="51.6">L22</text>
<text x="239" y="52.3">L40</text>
<text x="251.1" y="52.3">L44</text>
<text x="109.8" y="58.7">GND</text>
<text x="117.3" y="54.2">820nH</text>
<text x="132.1" y="54.5">820nH</text>
<text x="230.4" y="58.7">GND</text>
<text x="238" y="54.9">820nH</text>
<text x="251.3" y="54.9">820nH</text>
<text x="32.7" y="65.7">C14</text>
<text x="118.6" y="64.4">270nH</text>
<text x="119.7" y="61.8">L19</text>
<text x="130.6" y="61.6">L23</text>
<text x="131.3" y="64.4">270nH</text>
<text x="216.2" y="65.7">C29</text>
<text x="238" y="63.7">270nH</text>
<text x="239.7" y="61.2">L41</text>
<text x="251.1" y="61.2">L45</text>
<text x="251.3" y="63.7">270nH</text>
<text x="32.2" y="68.2">100pF</text>
<text x="42.3" y="69.5">22nH</text>
<text x="43.5" y="66.9">L5</text>
<text x="63.3" y="67.6">L52</text>
<text x="63.9" y="70.1">39nH</text>
<text x="86.1" y="69.5">18nH</text>
<text x="86.8" y="66.9">L55</text>
<text x="95.7" y="68.8">100pF</text>
<text x="96.2" y="66.3">C47</text>
<text x="138.8" y="70.1">27nH</text>
<text x="139.5" y="68.2">L58</text>
<text x="158.5" y="70.1">82nH</text>
<text x="159.2" y="68.2">L60</text>
<text x="183.3" y="70.1">82nH</text>
<text x="184" y="68.2">L39</text>
<text x="206.4" y="69.8">27nH</text>
<text x="206.7" y="67.8">L69</text>
<text x="216.4" y="68.2">100pF</text>
<text x="255.5" y="67.6">C35</text>
<text x="256.1" y="70.1">100pF</text>
<text x="45.4" y="77.1">C32</text>
<text x="56.8" y="77.1">L17</text>
<text x="67.6" y="77.7">C45</text>
<text x="79.7" y="76.4">L54</text>
<text x="131.3" y="77.1">100pF</text>
<text x="131.7" y="75.2">C49</text>
<text x="141.2" y="77.1">C58</text>
<text x="154.6" y="77.1">L30</text>
<text x="162.8" y="77.1">C63</text>
<text x="176.8" y="77.1">L36</text>
<text x="190.8" y="77.1">C65</text>
<text x="203.5" y="77.1">L67</text>
<text x="44.8" y="79.6">33pF</text>
<text x="56.9" y="79.6">5.6nH</text>
<text x="67" y="79.6">39pF</text>
<text x="79.8" y="79">4.7nH</text>
<text x="140.9" y="79.6">18pF</text>
<text x="154.7" y="79.6">10nH</text>
<text x="163.2" y="79.6">18pF</text>
<text x="176.9" y="79.6">10nH</text>
<text x="190.5" y="79.6">18pF</text>
<text x="203.6" y="79.6">10nH</text>
<text x="32.6" y="88.5">C31</text>
<text x="41.7" y="89.1">22nH</text>
<text x="41.8" y="87.2">L14</text>
<text x="63.3" y="87.2">L53</text>
<text x="63.9" y="89.8">39nH</text>
<text x="86.1" y="89.1">18nH</text>
<text x="86.2" y="87.2">L56</text>
<text x="96.1" y="87.9">C33</text>
<text x="131.3" y="89.8">100pF</text>
<text x="131.7" y="87.9">C50</text>
<text x="138.8" y="89.1">27nH</text>
<text x="139.3" y="87.2">L59</text>
<text x="158.5" y="88.5">82nH</text>
<text x="159" y="86.6">L61</text>
<text x="183.2" y="88.5">82nH</text>
<text x="183.8" y="86.6">L65</text>
<text x="206.4" y="87.2">27nH</text>
<text x="216.4" y="88.5">100pF</text>
<text x="252.4" y="87.9">C36</text>
<text x="31.3" y="91.1">100pF</text>
<text x="96" y="90.4">100pF</text>
<text x="109.8" y="91.1">GND</text>
<text x="207" y="90">L63</text>
<text x="216.2" y="91.1">C30</text>
<text x="230.4" y="90.4">GND</text>
<text x="251.6" y="90.4">100pF</text>
<text x="32.8" y="99.9">100pF</text>
<text x="33.3" y="97.4">C34</text>
<text x="42.9" y="101.2">22nH</text>
<text x="43" y="98.7">L15</text>
<text x="64" y="99.3">L27</text>
<text x="64.5" y="101.8">39nH</text>
<text x="86.7" y="101.2">18nH</text>
<text x="87.5" y="98.7">L34</text>
<text x="96.3" y="100.6">100pF</text>
<text x="96.8" y="98">C55</text>
<text x="137.5" y="101.8">27nH</text>
<text x="138.3" y="99.9">L64</text>
<text x="157.2" y="101.8">82nH</text>
<text x="158" y="99.9">L31</text>
<text x="182" y="101.8">82nH</text>
<text x="182.7" y="99.9">L37</text>
<text x="205.1" y="101.6">27nH</text>
<text x="205.5" y="99.6">L68</text>
<text x="214.9" y="97.4">C54</text>
<text x="215.1" y="99.9">100pF</text>
<text x="251" y="100.6">100pF</text>
<text x="252.4" y="98.7">C37</text>
<text x="130.5" y="106.9">C56</text>
<text x="45.4" y="111.4">33pF</text>
<text x="46" y="108.8">C40</text>
<text x="57.4" y="108.8">L62</text>
<text x="57.6" y="111.4">5.6nH</text>
<text x="67.7" y="111.4">39pF</text>
<text x="68.2" y="109.5">C46</text>
<text x="80.3" y="108.2">L33</text>
<text x="80.4" y="110.7">4.7nH</text>
<text x="130" y="108.8">100pF</text>
<text x="139.7" y="111.4">18pF</text>
<text x="140" y="108.8">C51</text>
<text x="153.3" y="108.8">L29</text>
<text x="153.4" y="111.4">10nH</text>
<text x="161.6" y="108.8">C52</text>
<text x="161.9" y="111.4">18pF</text>
<text x="175.5" y="108.8">L35</text>
<text x="175.6" y="111.4">10nH</text>
<text x="189.2" y="111.4">18pF</text>
<text x="189.5" y="108.8">C64</text>
<text x="202.2" y="108.8">L66</text>
<text x="202.3" y="111.4">10nH</text>
<text x="42.4" y="119">L16</text>
<text x="64.6" y="119.6">L28</text>
<text x="86.8" y="119">L57</text>
<text x="96.8" y="119.6">C48</text>
<text x="130.5" y="119.6">C57</text>
<text x="138.1" y="119">L26</text>
<text x="157.8" y="118.4">L32</text>
<text x="182.5" y="118.4">L38</text>
<text x="205.1" y="119">27nH</text>
<text x="253.6" y="119.6">C38</text>
<text x="31.9" y="122.8">100pF</text>
<text x="33.3" y="120.3">C39</text>
<text x="42.3" y="120.9">22nH</text>
<text x="64.5" y="121.5">39nH</text>
<text x="86.7" y="120.9">18nH</text>
<text x="96.7" y="122.2">100pF</text>
<text x="119.7" y="125.3">L20</text>
<text x="130" y="121.5">100pF</text>
<text x="130.5" y="124.7">L24</text>
<text x="137.5" y="120.9">27nH</text>
<text x="157.2" y="120.3">82nH</text>
<text x="182" y="120.3">82nH</text>
<text x="205.8" y="121.8">L70</text>
<text x="214.5" y="122.8">100pF</text>
<text x="214.9" y="120.3">C53</text>
<text x="240.9" y="124.7">L42</text>
<text x="250.5" y="124.7">L46</text>
<text x="253.5" y="121.5">100pF</text>
<text x="118" y="127.9">270nH</text>
<text x="130" y="127.2">270nH</text>
<text x="238.6" y="127.2">270nH</text>
<text x="250.7" y="127.2">270nH</text>
<text x="117.3" y="135.5">820nH</text>
<text x="119" y="133.6">L21</text>
<text x="130.5" y="133.6">L25</text>
<text x="130.7" y="136.1">820nH</text>
<text x="238" y="137.4">820nH</text>
<text x="239.7" y="134.9">L43</text>
<text x="251.7" y="134.9">L47</text>
<text x="251.9" y="137.4">820nH</text>
<text x="119" y="143.1">R36</text>
<text x="131.1" y="143.1">R38</text>
<text x="119.5" y="145.7">3R</text>
<text x="131.6" y="145.7">3R</text>
<text x="238.4" y="145">R40</text>
<text x="238.9" y="147.6">3R</text>
<text x="251.1" y="145">R42</text>
<text x="251.6" y="147.6">3R</text>
<text x="113.7" y="151.4" transform="rotate(-90 113.7 151.4)">GND</text>
<text x="117.4" y="155.2">10nF</text>
<text x="117.7" y="153.3">C42</text>
<text x="131.4" y="155.2">10nF</text>
<text x="131.7" y="153.3">C44</text>
<text x="140.3" y="151.4" transform="rotate(-90 140.3 151.4)">GND</text>
<text x="235.6" y="153.3" transform="rotate(-90 235.6 153.3)">GND</text>
<text x="239.7" y="155.8">C60</text>
<text x="251.1" y="155.8">C61</text>
<text x="259.7" y="153.3" transform="rotate(-90 259.7 153.3)">GND</text>
<text x="128.3" y="160.7" transform="rotate(-90 128.3 160.7)">+5V</text>
<text x="239.4" y="157.7">10nF</text>
<text x="250.8" y="157.7">10nF</text>
<text x="248.9" y="162.6" transform="rotate(-90 248.9 162.6)">+5V</text>
</g>
</svg>
